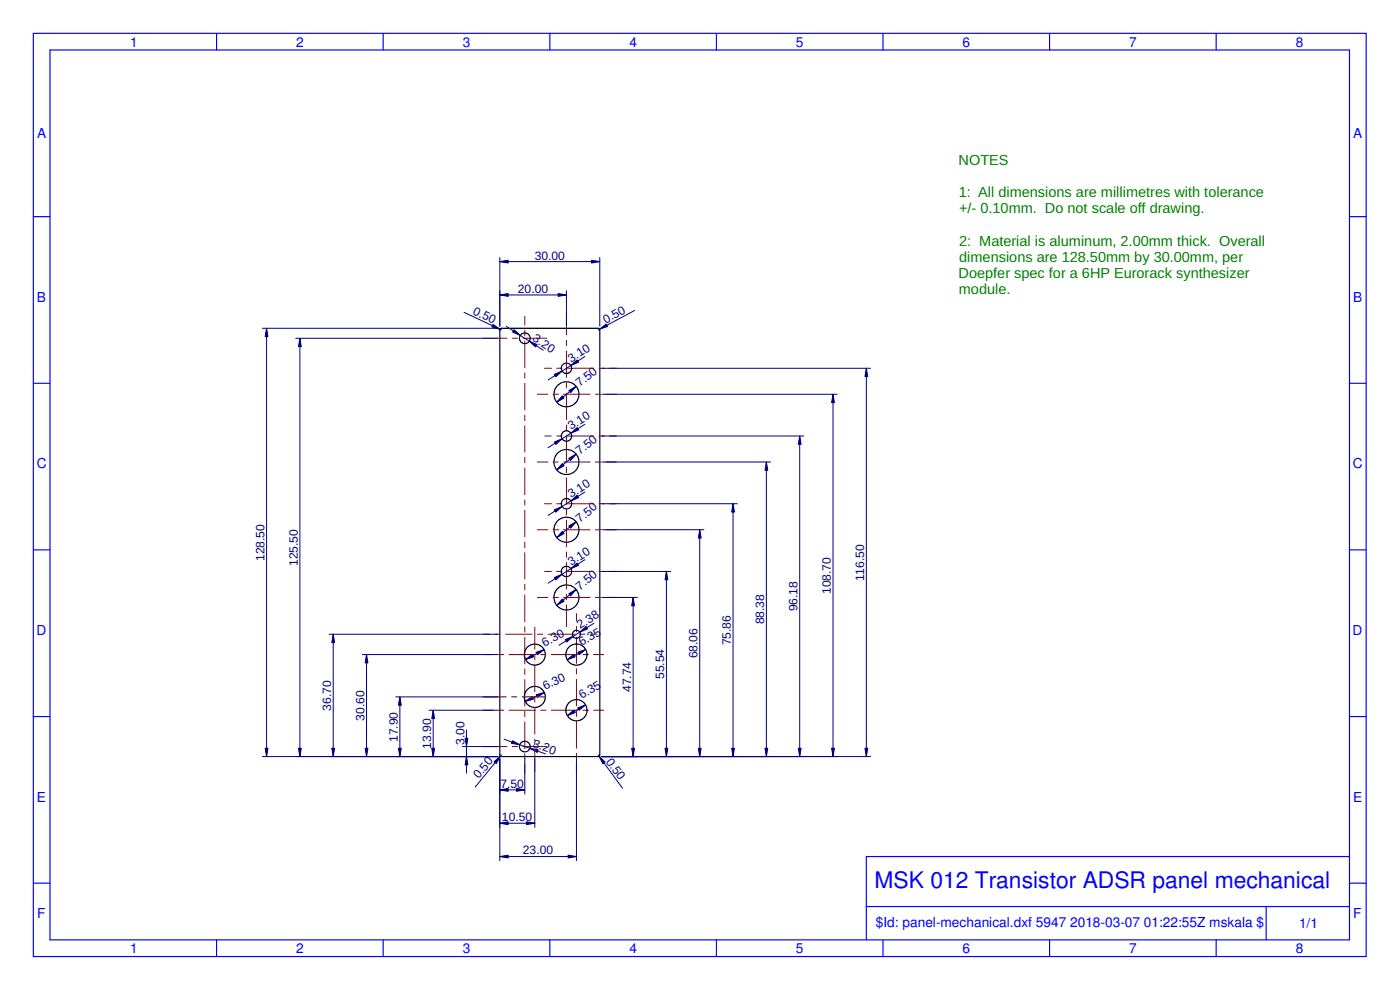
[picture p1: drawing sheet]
<svg xmlns="http://www.w3.org/2000/svg" width="420mm" height="297mm" viewBox="0 0 420 297" stroke-linecap="round" stroke-linejoin="round" font-family="sans-serif">
<g fill="none" stroke="#00f" stroke-width=".35">
<path d="M10 10h400v277h-400zM15 15h390v267h-390zM65 10v5M115 10v5M165 10v5M215 10v5M265 10v5M315 10v5M365 10v5M10 65h5M405 65h5M10 115h5"/>
<path d="M405 115h5M10 165h5M405 165h5M10 215h5M405 215h5M405 257h-145v25M10 265h5M260 272h145M380 272v10M405 265h5M65 282v5M115 282v5"/>
<path d="M165 282v5M215 282v5M265 282v5M315 282v5M365 282v5"/>
</g>
<g fill="none" stroke="#000" stroke-width=".35">
<path d="M150.2 98.6l29.3-.1 .5 .4v127.6l-.4 .5h-29.1l-.5-.4v-127.6z"/>
<circle cx="157.5" cy="101.5" r="1.6"/>
<circle cx="170" cy="118.3" r="3.7"/>
<circle cx="170" cy="138.6" r="3.7"/>
<circle cx="170" cy="158.9" r="3.7"/>
<circle cx="170" cy="179.3" r="3.7"/>
<circle cx="160.5" cy="196.4" r="3.1"/>
<circle cx="160.5" cy="209.1" r="3.1"/>
<circle cx="157.5" cy="224" r="1.6"/>
</g>
<g fill="none" stroke="#800000" stroke-width=".3">
<path d="M157.5 94.9v2.7M157.5 99.2v1.5M145 101.5h7.2M153.8 101.5h1.5M156.9 101.5h7.2M157.5 102.3v8M157.5 111.9v1.5M157.5 115v8M157.5 124.6v1.5M157.5 127.7v8M157.5 137.3v1.5M157.5 140.4v8"/>
<path d="M157.5 150v1.5M157.5 153.1v8M157.5 162.7v1.5M157.5 165.8v8M157.5 175.4v1.5M157.5 178.5v8M157.5 188.1v1.5M157.5 191.2v8M157.5 200.8v1.5M157.5 203.9v8M157.5 213.5v1.5M157.5 216.6v8"/>
<path d="M145 224h7.2M153.8 224h1.5M156.9 224h7.2M157.5 226.2v1.5M157.5 229.3v2.7"/>
</g>
<path d="M150 77.3v20.6M150 78.5h30M180 77.3v20.6" fill="none" stroke="#000080" stroke-width=".3"/>
<path d="M150 78.5l2.5-.4v.8z" fill="#000080"/>
<path d="M150 78.5l2.5-.4v.8z" fill="#000080" stroke="#000080" stroke-width=".3"/>
<path d="M177.5 78.1l2.5 .4-2.5 .4z" fill="#000080"/>
<path d="M177.5 78.1l2.5 .4-2.5 .4z" fill="#000080" stroke="#000080" stroke-width=".3"/>
<path d="M150 227.6v10.7M150 237h7.5M157.5 227.6v10.7" fill="none" stroke="#000080" stroke-width=".3"/>
<path d="M155 236.6l2.5 .4-2.5 .4z" fill="#000080"/>
<path d="M155 236.6l2.5 .4-2.5 .4z" fill="#000080" stroke="#000080" stroke-width=".3"/>
<path d="M150 237l2.5-.4v.8z" fill="#000080"/>
<path d="M150 237l2.5-.4v.8z" fill="#000080" stroke="#000080" stroke-width=".3"/>
<path d="M78.7 98.5h70.7M80 98.5v128.5M78.7 227h70.7" fill="none" stroke="#000080" stroke-width=".3"/>
<path d="M79.6 224.5h.8l-.4 2.5z" fill="#000080"/>
<path d="M79.6 224.5h.8l-.4 2.5z" fill="#000080" stroke="#000080" stroke-width=".3"/>
<path d="M80 98.5l.4 2.5h-.8z" fill="#000080"/>
<path d="M80 98.5l.4 2.5h-.8z" fill="#000080" stroke="#000080" stroke-width=".3"/>
<path d="M139.3 93.7l11.2 5.3" fill="none" stroke="#000080" stroke-width=".3"/>
<path d="M148 97.3l2 1.5-2.4-.7z" fill="#000080"/>
<path d="M148 97.3l2 1.5-2.4-.7z" fill="#000080" stroke="#000080" stroke-width=".3"/>
<path d="M190.5 93.2l-11 5.8" fill="none" stroke="#000080" stroke-width=".3"/>
<path d="M179.9 98.8l2.1-1.6 .3 .8z" fill="#000080"/>
<path d="M179.9 98.8l2.1-1.6 .3 .8z" fill="#000080" stroke="#000080" stroke-width=".3"/>
<path d="M150.5 226.5l-7.9 9.6" fill="none" stroke="#000080" stroke-width=".3"/>
<path d="M148.3 228.6l1.9-1.7-1.3 2.2z" fill="#000080"/>
<path d="M148.3 228.6l1.9-1.7-1.3 2.2z" fill="#000080" stroke="#000080" stroke-width=".3"/>
<path d="M179.5 226.5l7.3 10" fill="none" stroke="#000080" stroke-width=".3"/>
<path d="M179.8 226.9l1.8 1.8-.7 .5z" fill="#000080"/>
<path d="M179.8 226.9l1.8 1.8-.7 .5z" fill="#000080" stroke="#000080" stroke-width=".3"/>
<path d="M152 97.9l11 7.2" fill="none" stroke="#000080" stroke-width=".3"/>
<path d="M154.3 98.9l1.9 1.7-2.4-1z" fill="#000080"/>
<path d="M154.3 98.9l1.9 1.7-2.4-1z" fill="#000080" stroke="#000080" stroke-width=".3"/>
<path d="M158.8 102.4l2.4 1-.5 .7z" fill="#000080"/>
<path d="M158.8 102.4l2.4 1-.5 .7z" fill="#000080" stroke="#000080" stroke-width=".3"/>
<path d="M163.3 194.9l-5.6 3" fill="none" stroke="#000080" stroke-width=".3"/>
<path d="M157.7 197.9l2-1.6 .4 .8z" fill="#000080"/>
<path d="M157.7 197.9l2-1.6 .4 .8z" fill="#000080" stroke="#000080" stroke-width=".3"/>
<path d="M160.9 195.7l2.4-.8-2 1.6z" fill="#000080"/>
<path d="M160.9 195.7l2.4-.8-2 1.6z" fill="#000080" stroke="#000080" stroke-width=".3"/>
<path d="M163.4 207.8l-5.8 2.6" fill="none" stroke="#000080" stroke-width=".3"/>
<path d="M157.6 210.4l2.1-1.4 .4 .8z" fill="#000080"/>
<path d="M157.6 210.4l2.1-1.4 .4 .8z" fill="#000080" stroke="#000080" stroke-width=".3"/>
<path d="M160.9 208.4l2.5-.6-2.1 1.4z" fill="#000080"/>
<path d="M160.9 208.4l2.5-.6-2.1 1.4z" fill="#000080" stroke="#000080" stroke-width=".3"/>
<path d="M151.3 221.8l12.4 4.4" fill="none" stroke="#000080" stroke-width=".3"/>
<path d="M153.8 222.2l2.2 1.3-2.5-.5z" fill="#000080"/>
<path d="M153.8 222.2l2.2 1.3-2.5-.5z" fill="#000080" stroke="#000080" stroke-width=".3"/>
<path d="M159 224.5l2.5 .5-.3 .8z" fill="#000080"/>
<path d="M159 224.5l2.5 .5-.3 .8z" fill="#000080" stroke="#000080" stroke-width=".3"/>
<g fill="none" stroke="#800000" stroke-width=".3">
<path d="M170 94v6.5M161.2 118.3h3.2M166 118.3h1.6M169.2 118.3h7.9M170 102.1v1.6M170 105.3v7.9M170 114.8v1.6M170 118v7.9M178.7 118.3h1.6M181.9 118.3h3.1M161.2 138.6h3.2M166 138.6h1.6"/>
<path d="M169.2 138.6h7.9M170 127.5v1.6M170 130.7v7.9M178.7 138.6h1.6M181.9 138.6h3.1M161.2 158.9h3.2M166 158.9h1.6M169.2 158.9h7.9M170 140.2v1.6M170 143.4v7.9M170 152.9v1.6M170 156.1v7.9"/>
<path d="M178.7 158.9h1.6M181.9 158.9h3.1M161.2 179.3h3.2M166 179.3h1.6M169.2 179.3h7.9M170 165.6v1.6M170 168.8v7.9M170 178.3v1.6M178.7 179.3h1.6M181.9 179.3h3.1M145 196.4h3M149.6 196.4h1.6"/>
<path d="M152.8 196.4h7.9M160.5 188.3v6.5M160.5 196.4v1.6M160.5 199.6v7.9M162.3 196.4h1.6M165.5 196.4h7.9M170 181.5v6.5M175 196.4h1.6M178.2 196.4h3M145 209.1h6.9M153.5 209.1h1.6M156.7 209.1h6.9"/>
<path d="M160.5 209.1v1.6M160.5 212.3v7.9M160.5 221.8v1.6M160.5 225v6.5"/>
</g>
<path d="M172.9 115.9l-5.8 4.8" fill="none" stroke="#000080" stroke-width=".3"/>
<path d="M168.8 118.8l.5 .6-2.2 1.3z" fill="#000080"/>
<path d="M168.8 118.8l.5 .6-2.2 1.3z" fill="#000080" stroke="#000080" stroke-width=".3"/>
<path d="M170.7 117.2l2.2-1.3-1.7 1.9z" fill="#000080"/>
<path d="M170.7 117.2l2.2-1.3-1.7 1.9z" fill="#000080" stroke="#000080" stroke-width=".3"/>
<path d="M172.9 136.3l-5.8 4.7" fill="none" stroke="#000080" stroke-width=".3"/>
<path d="M168.8 139.1l.5 .6-2.2 1.3z" fill="#000080"/>
<path d="M168.8 139.1l.5 .6-2.2 1.3z" fill="#000080" stroke="#000080" stroke-width=".3"/>
<path d="M170.7 137.5l2.2-1.2-1.7 1.9z" fill="#000080"/>
<path d="M170.7 137.5l2.2-1.2-1.7 1.9z" fill="#000080" stroke="#000080" stroke-width=".3"/>
<path d="M172.9 156.6l-5.8 4.7" fill="none" stroke="#000080" stroke-width=".3"/>
<path d="M168.8 159.4l.5 .7-2.2 1.2z" fill="#000080"/>
<path d="M168.8 159.4l.5 .7-2.2 1.2z" fill="#000080" stroke="#000080" stroke-width=".3"/>
<path d="M170.7 157.8l2.2-1.2-1.7 1.9z" fill="#000080"/>
<path d="M170.7 157.8l2.2-1.2-1.7 1.9z" fill="#000080" stroke="#000080" stroke-width=".3"/>
<path d="M172.9 176.9l-5.8 4.7" fill="none" stroke="#000080" stroke-width=".3"/>
<path d="M168.8 179.7l.5 .7-2.2 1.2z" fill="#000080"/>
<path d="M168.8 179.7l.5 .7-2.2 1.2z" fill="#000080" stroke="#000080" stroke-width=".3"/>
<path d="M170.7 178.1l2.2-1.2-1.7 1.9z" fill="#000080"/>
<path d="M170.7 178.1l2.2-1.2-1.7 1.9z" fill="#000080" stroke="#000080" stroke-width=".3"/>
<g fill="none" stroke="#800000" stroke-width=".3">
<path d="M163.4 110.5h2.1M167.1 110.5h1.6M170.3 110.5h7.9M179.8 110.5h1.6M183 110.5h2M163.4 130.8h2.1M167.1 130.8h1.6M170.3 130.8h7.9M179.8 130.8h1.6M183 130.8h2M163.4 151.1h2.1M167.1 151.1h1.6"/>
<path d="M170.3 151.1h7.9M179.8 151.1h1.6M183 151.1h2M163.4 171.5h2.1M167.1 171.5h1.6M170.3 171.5h7.9M179.8 171.5h1.6M183 171.5h2"/>
</g>
<g fill="none" stroke="#000" stroke-width=".35">
<circle cx="170" cy="110.5" r="1.55"/>
<circle cx="170" cy="130.8" r="1.55"/>
<circle cx="170" cy="151.1" r="1.55"/>
<circle cx="170" cy="171.5" r="1.55"/>
</g>
<path d="M175.5 107l-11 7" fill="none" stroke="#000080" stroke-width=".3"/>
<path d="M166.4 112.3l2.3-1-1.9 1.7z" fill="#000080"/>
<path d="M166.4 112.3l2.3-1-1.9 1.7z" fill="#000080" stroke="#000080" stroke-width=".3"/>
<path d="M171.3 109.7l1.9-1.7 .4 .7z" fill="#000080"/>
<path d="M171.3 109.7l1.9-1.7 .4 .7z" fill="#000080" stroke="#000080" stroke-width=".3"/>
<path d="M175.5 127.3l-11 7" fill="none" stroke="#000080" stroke-width=".3"/>
<path d="M166.4 132.6l2.3-.9-1.9 1.6z" fill="#000080"/>
<path d="M166.4 132.6l2.3-.9-1.9 1.6z" fill="#000080" stroke="#000080" stroke-width=".3"/>
<path d="M171.3 130l1.9-1.7 .4 .7z" fill="#000080"/>
<path d="M171.3 130l1.9-1.7 .4 .7z" fill="#000080" stroke="#000080" stroke-width=".3"/>
<path d="M175.5 147.6l-11 7.1" fill="none" stroke="#000080" stroke-width=".3"/>
<path d="M166.4 153l2.3-1-1.9 1.7z" fill="#000080"/>
<path d="M166.4 153l2.3-1-1.9 1.7z" fill="#000080" stroke="#000080" stroke-width=".3"/>
<path d="M171.3 150.3l1.9-1.7 .4 .7z" fill="#000080"/>
<path d="M171.3 150.3l1.9-1.7 .4 .7z" fill="#000080" stroke="#000080" stroke-width=".3"/>
<path d="M175.5 167.9l-11 7.1" fill="none" stroke="#000080" stroke-width=".3"/>
<path d="M166.4 173.3l2.3-1-1.9 1.7z" fill="#000080"/>
<path d="M166.4 173.3l2.3-1-1.9 1.7z" fill="#000080" stroke="#000080" stroke-width=".3"/>
<path d="M171.3 170.6l1.9-1.7 .4 .7z" fill="#000080"/>
<path d="M171.3 170.6l1.9-1.7 .4 .7z" fill="#000080" stroke="#000080" stroke-width=".3"/>
<g fill="none" stroke="#800000" stroke-width=".3">
<path d="M145 190.3h2M148.6 190.3h1.6M151.8 190.3h7.9M161.3 190.3h1.6M164.5 190.3h7.9M173 184.1v2.3M173 188v1.5M173 191.1v8M174 190.3h1.6M177.2 190.3h2M145 213.1h3M149.6 213.1h1.6"/>
<path d="M152.8 213.1h7.9M162.3 213.1h1.6M165.5 213.1h7.9M173 200.7v1.5M173 203.8v8M173 213.4v1.5M173 216.5v8M175 213.1h1.6M178.2 213.1h3M173 226.1v1.5M173 229.2v2.3"/>
</g>
<g fill="none" stroke="#000" stroke-width=".35">
<circle cx="173" cy="190.3" r="1.19"/>
<circle cx="173" cy="196.4" r="3.2"/>
<circle cx="173" cy="213.1" r="3.2"/>
</g>
<path d="M140 219v13M138.7 227h10.7M138.7 224h10.7" fill="none" stroke="#000080" stroke-width=".3"/>
<path d="M140 227l.4 2.5h-.8z" fill="#000080"/>
<path d="M140 227l.4 2.5h-.8z" fill="#000080" stroke="#000080" stroke-width=".3"/>
<path d="M139.6 221.5h.8l-.4 2.5z" fill="#000080"/>
<path d="M139.6 221.5h.8l-.4 2.5z" fill="#000080" stroke="#000080" stroke-width=".3"/>
<path d="M128.7 213.1h20.7M130 213.1v13.9M128.7 227h20.7" fill="none" stroke="#000080" stroke-width=".3"/>
<path d="M129.6 224.5h.8l-.4 2.5z" fill="#000080"/>
<path d="M129.6 224.5h.8l-.4 2.5z" fill="#000080" stroke="#000080" stroke-width=".3"/>
<path d="M130 213.1l.4 2.5h-.8z" fill="#000080"/>
<path d="M130 213.1l.4 2.5h-.8z" fill="#000080" stroke="#000080" stroke-width=".3"/>
<path d="M118.7 209.1h30.7M120 209.1v17.9M118.7 227h30.7" fill="none" stroke="#000080" stroke-width=".3"/>
<path d="M119.6 224.5h.8l-.4 2.5z" fill="#000080"/>
<path d="M119.6 224.5h.8l-.4 2.5z" fill="#000080" stroke="#000080" stroke-width=".3"/>
<path d="M120 209.1l.4 2.5h-.8z" fill="#000080"/>
<path d="M120 209.1l.4 2.5h-.8z" fill="#000080" stroke="#000080" stroke-width=".3"/>
<path d="M108.7 196.4h40.7M110 196.4v30.6M108.7 227h40.7" fill="none" stroke="#000080" stroke-width=".3"/>
<path d="M109.6 224.5h.8l-.4 2.5z" fill="#000080"/>
<path d="M109.6 224.5h.8l-.4 2.5z" fill="#000080" stroke="#000080" stroke-width=".3"/>
<path d="M110 196.4l.4 2.5h-.8z" fill="#000080"/>
<path d="M110 196.4l.4 2.5h-.8z" fill="#000080" stroke="#000080" stroke-width=".3"/>
<path d="M98.7 190.3h50.7M100 190.3v36.7M98.7 227h50.7" fill="none" stroke="#000080" stroke-width=".3"/>
<path d="M99.6 224.5h.8l-.4 2.5z" fill="#000080"/>
<path d="M99.6 224.5h.8l-.4 2.5z" fill="#000080" stroke="#000080" stroke-width=".3"/>
<path d="M100 190.3l.4 2.5h-.8z" fill="#000080"/>
<path d="M100 190.3l.4 2.5h-.8z" fill="#000080" stroke="#000080" stroke-width=".3"/>
<path d="M88.7 101.5h60.7M90 101.5v125.5M88.7 227h60.7" fill="none" stroke="#000080" stroke-width=".3"/>
<path d="M89.6 224.5h.8l-.4 2.5z" fill="#000080"/>
<path d="M89.6 224.5h.8l-.4 2.5z" fill="#000080" stroke="#000080" stroke-width=".3"/>
<path d="M90 101.5l.4 2.5h-.8z" fill="#000080"/>
<path d="M90 101.5l.4 2.5h-.8z" fill="#000080" stroke="#000080" stroke-width=".3"/>
<path d="M150 87.3v10.6M150 88.5h20M170 87.3v10.6" fill="none" stroke="#000080" stroke-width=".3"/>
<path d="M150 88.5l2.5-.4v.8z" fill="#000080"/>
<path d="M150 88.5l2.5-.4v.8z" fill="#000080" stroke="#000080" stroke-width=".3"/>
<path d="M167.5 88.1l2.5 .4-2.5 .4z" fill="#000080"/>
<path d="M167.5 88.1l2.5 .4-2.5 .4z" fill="#000080" stroke="#000080" stroke-width=".3"/>
<path d="M150 227.6v20.7M160.5 227.6v20.7M150 247h10.5" fill="none" stroke="#000080" stroke-width=".3"/>
<path d="M150 247l2.5-.4v.8z" fill="#000080"/>
<path d="M150 247l2.5-.4v.8z" fill="#000080" stroke="#000080" stroke-width=".3"/>
<path d="M158 246.6l2.5 .4-2.5 .4z" fill="#000080"/>
<path d="M158 246.6l2.5 .4-2.5 .4z" fill="#000080" stroke="#000080" stroke-width=".3"/>
<path d="M150 227.6v30.7M173 227.6v30.7M150 257h23" fill="none" stroke="#000080" stroke-width=".3"/>
<path d="M150 257l2.5-.4v.8z" fill="#000080"/>
<path d="M150 257l2.5-.4v.8z" fill="#000080" stroke="#000080" stroke-width=".3"/>
<path d="M170.5 256.6l2.5 .4-2.5 .4z" fill="#000080"/>
<path d="M170.5 256.6l2.5 .4-2.5 .4z" fill="#000080" stroke="#000080" stroke-width=".3"/>
<path d="M180.6 179.3h10.6M190 179.3v47.7M180.6 227h10.6" fill="none" stroke="#000080" stroke-width=".3"/>
<path d="M190 179.3l.4 2.5h-.8z" fill="#000080"/>
<path d="M190 179.3l.4 2.5h-.8z" fill="#000080" stroke="#000080" stroke-width=".3"/>
<path d="M189.6 224.5h.8l-.4 2.5z" fill="#000080"/>
<path d="M189.6 224.5h.8l-.4 2.5z" fill="#000080" stroke="#000080" stroke-width=".3"/>
<path d="M180.6 171.5h20.6M200 171.5v55.5M180.6 227h20.6" fill="none" stroke="#000080" stroke-width=".3"/>
<path d="M200 171.5l.4 2.5h-.8z" fill="#000080"/>
<path d="M200 171.5l.4 2.5h-.8z" fill="#000080" stroke="#000080" stroke-width=".3"/>
<path d="M199.6 224.5h.8l-.4 2.5z" fill="#000080"/>
<path d="M199.6 224.5h.8l-.4 2.5z" fill="#000080" stroke="#000080" stroke-width=".3"/>
<path d="M180.6 158.9h30.6M210 158.9v68.1M180.6 227h30.6" fill="none" stroke="#000080" stroke-width=".3"/>
<path d="M210 158.9l.4 2.5h-.8z" fill="#000080"/>
<path d="M210 158.9l.4 2.5h-.8z" fill="#000080" stroke="#000080" stroke-width=".3"/>
<path d="M209.6 224.5h.8l-.4 2.5z" fill="#000080"/>
<path d="M209.6 224.5h.8l-.4 2.5z" fill="#000080" stroke="#000080" stroke-width=".3"/>
<path d="M180.6 151.1h40.6M220 151.1v75.9M180.6 227h40.6" fill="none" stroke="#000080" stroke-width=".3"/>
<path d="M220 151.1l.4 2.5h-.8z" fill="#000080"/>
<path d="M220 151.1l.4 2.5h-.8z" fill="#000080" stroke="#000080" stroke-width=".3"/>
<path d="M219.6 224.5h.8l-.4 2.5z" fill="#000080"/>
<path d="M219.6 224.5h.8l-.4 2.5z" fill="#000080" stroke="#000080" stroke-width=".3"/>
<path d="M180.6 138.6h50.6M230 138.6v88.4M180.6 227h50.6" fill="none" stroke="#000080" stroke-width=".3"/>
<path d="M230 138.6l.4 2.5h-.8z" fill="#000080"/>
<path d="M230 138.6l.4 2.5h-.8z" fill="#000080" stroke="#000080" stroke-width=".3"/>
<path d="M229.6 224.5h.8l-.4 2.5z" fill="#000080"/>
<path d="M229.6 224.5h.8l-.4 2.5z" fill="#000080" stroke="#000080" stroke-width=".3"/>
<path d="M180.6 130.8h60.6M240 130.8v96.2M180.6 227h60.6" fill="none" stroke="#000080" stroke-width=".3"/>
<path d="M240 130.8l.4 2.5h-.8z" fill="#000080"/>
<path d="M240 130.8l.4 2.5h-.8z" fill="#000080" stroke="#000080" stroke-width=".3"/>
<path d="M239.6 224.5h.8l-.4 2.5z" fill="#000080"/>
<path d="M239.6 224.5h.8l-.4 2.5z" fill="#000080" stroke="#000080" stroke-width=".3"/>
<path d="M180.6 118.3h70.6M250 118.3v108.7M180.6 227h70.6" fill="none" stroke="#000080" stroke-width=".3"/>
<path d="M250 118.3l.4 2.5h-.8z" fill="#000080"/>
<path d="M250 118.3l.4 2.5h-.8z" fill="#000080" stroke="#000080" stroke-width=".3"/>
<path d="M249.6 224.5h.8l-.4 2.5z" fill="#000080"/>
<path d="M249.6 224.5h.8l-.4 2.5z" fill="#000080" stroke="#000080" stroke-width=".3"/>
<path d="M180.6 110.5h80.6M260 110.5v116.5M180.6 227h80.6" fill="none" stroke="#000080" stroke-width=".3"/>
<path d="M260 110.5l.4 2.5h-.8z" fill="#000080"/>
<path d="M260 110.5l.4 2.5h-.8z" fill="#000080" stroke="#000080" stroke-width=".3"/>
<path d="M259.6 224.5h.8l-.4 2.5z" fill="#000080"/>
<path d="M259.6 224.5h.8l-.4 2.5z" fill="#000080" stroke="#000080" stroke-width=".3"/>
<path d="M178.2 187l-10.4 6.6" fill="none" stroke="#000080" stroke-width=".3"/>
<path d="M169.7 191.9l2.3-1-1.9 1.7z" fill="#000080"/>
<path d="M169.7 191.9l2.3-1-1.9 1.7z" fill="#000080" stroke="#000080" stroke-width=".3"/>
<path d="M174 189.7l1.9-1.7 .4 .7z" fill="#000080"/>
<path d="M174 189.7l1.9-1.7 .4 .7z" fill="#000080" stroke="#000080" stroke-width=".3"/>
<path d="M175.8 194.9l-5.6 3" fill="none" stroke="#000080" stroke-width=".3"/>
<path d="M170.2 197.9l2-1.5 .4 .7z" fill="#000080"/>
<path d="M170.2 197.9l2-1.5 .4 .7z" fill="#000080" stroke="#000080" stroke-width=".3"/>
<path d="M173.4 195.7l2.4-.8-2 1.5z" fill="#000080"/>
<path d="M173.4 195.7l2.4-.8-2 1.5z" fill="#000080" stroke="#000080" stroke-width=".3"/>
<path d="M175.7 211.5l-5.4 3.2" fill="none" stroke="#000080" stroke-width=".3"/>
<path d="M170.3 214.7l1.9-1.6 .4 .7z" fill="#000080"/>
<path d="M170.3 214.7l1.9-1.6 .4 .7z" fill="#000080" stroke="#000080" stroke-width=".3"/>
<path d="M173.4 212.4l2.3-.9-1.9 1.6z" fill="#000080"/>
<path d="M173.4 212.4l2.3-.9-1.9 1.6z" fill="#000080" stroke="#000080" stroke-width=".3"/>
<text font-size="6.9" fill="#00f" x="262.5" y="266.3">MSK 012 Transistor ADSR panel mechanical</text>
<g font-size="4.4" fill="#008000">
<text x="287.7" y="49.4">NOTES</text>
<text x="287.7" y="59.1">1: All dimensions are millimetres with tolerance</text>
<text x="287.8" y="64">+/- 0.10mm. Do not scale off drawing.</text>
<text x="287.8" y="73.7">2: Material is aluminum, 2.00mm thick. Overall</text>
<text x="287.7" y="83.5">Doepfer spec for a 6HP Eurorack synthesizer</text>
<text x="287.9" y="78.6">dimensions are 128.50mm by 30.00mm, per</text>
<text x="287.8" y="88.3">module.</text>
</g>
<g font-size="4.1" fill="#00f">
<text x="39.1" y="14">1</text>
<text x="88.9" y="14">2</text>
<text x="138.9" y="14">3</text>
<text x="188.9" y="14">4</text>
<text x="238.9" y="14">5</text>
<text x="288.9" y="14">6</text>
<text x="338.8" y="14">7</text>
<text x="388.9" y="14">8</text>
<text x="11.1" y="41.5">A</text>
<text x="406.1" y="41.5">A</text>
<text x="11.1" y="90.5">B</text>
<text x="406.1" y="90.5">B</text>
<text x="11" y="140.5">C</text>
<text x="406" y="140.5">C</text>
<text x="10.9" y="190.5">D</text>
<text x="405.9" y="190.5">D</text>
<text x="11.1" y="240.5">E</text>
<text x="406.1" y="240.5">E</text>
<text x="11.1" y="275.5">F</text>
<text x="406.1" y="275.5">F</text>
<text x="262.9" y="278.1">$Id: panel-mechanical.dxf 5947</text>
<text x="321.2" y="278.1">2018-03-07</text>
<text x="343.3" y="278.1">01:22:55Z mskala $</text>
<text x="389.9" y="278.5">1/1</text>
<text x="39.1" y="286">1</text>
<text x="88.9" y="286">2</text>
<text x="138.9" y="286">3</text>
<text x="188.9" y="286">4</text>
<text x="238.9" y="286">5</text>
<text x="288.9" y="286">6</text>
<text x="338.8" y="286">7</text>
<text x="388.9" y="286">8</text>
</g>
<g font-size="3.6" fill="#000080">
<text x="160.5" y="77.9">30.00</text>
<text x="155.4" y="87.9">20.00</text>
<text x="141.7" y="94.2" transform="rotate(25 141.7 94.2)">0.50</text>
<text x="181.8" y="97.1" transform="rotate(-28 181.8 97.1)">0.50</text>
<text x="159.6" y="102.1" transform="rotate(33 159.6 102.1)">3.20</text>
<text x="171.4" y="108.8" transform="rotate(-33 171.4 108.8)">3.10</text>
<text x="174" y="116.3" transform="rotate(-39 174 116.3)">7.50</text>
<text x="171.4" y="129.2" transform="rotate(-33 171.4 129.2)">3.10</text>
<text x="174" y="136.6" transform="rotate(-39 174 136.6)">7.50</text>
<text x="171.4" y="149.5" transform="rotate(-33 171.4 149.5)">3.10</text>
<text x="174" y="156.9" transform="rotate(-39 174 156.9)">7.50</text>
<text x="79.4" y="168.4" transform="rotate(-90 79.4 168.4)">128.50</text>
<text x="89.4" y="169.9" transform="rotate(-90 89.4 169.9)">125.50</text>
<text x="171.4" y="169.8" transform="rotate(-33 171.4 169.8)">3.10</text>
<text x="174" y="177.2" transform="rotate(-39 174 177.2)">7.50</text>
<text x="249.4" y="178.3" transform="rotate(-90 249.4 178.3)">108.70</text>
<text x="259.4" y="174.2" transform="rotate(-90 259.4 174.2)">116.50</text>
<text x="239.4" y="183.5" transform="rotate(-90 239.4 183.5)">96.18</text>
<text x="174.1" y="188.9" transform="rotate(-32 174.1 188.9)">2.38</text>
<text x="229.4" y="187.3" transform="rotate(-90 229.4 187.3)">88.38</text>
<text x="163.5" y="194.1" transform="rotate(-28 163.5 194.1)">6.30</text>
<text x="174.5" y="193.8" transform="rotate(-29 174.5 193.8)">6.35</text>
<text x="209.4" y="197.5" transform="rotate(-90 209.4 197.5)">68.06</text>
<text x="219.4" y="193.6" transform="rotate(-90 219.4 193.6)">75.86</text>
<text x="199.4" y="203.8" transform="rotate(-90 199.4 203.8)">55.54</text>
<text x="163.6" y="207" transform="rotate(-25 163.6 207)">6.30</text>
<text x="174.6" y="209.9" transform="rotate(-30 174.6 209.9)">6.35</text>
<text x="189.4" y="207.7" transform="rotate(-90 189.4 207.7)">47.74</text>
<text x="99.4" y="213.2" transform="rotate(-90 99.4 213.2)">36.70</text>
<text x="109.4" y="216.2" transform="rotate(-90 109.4 216.2)">30.60</text>
<text x="119.4" y="222.7" transform="rotate(-90 119.4 222.7)">17.90</text>
<text x="129.4" y="224.7" transform="rotate(-90 129.4 224.7)">13.90</text>
<text x="139.4" y="223.4" transform="rotate(-90 139.4 223.4)">3.00</text>
<text x="159.7" y="224.1" transform="rotate(19 159.7 224.1)">3.20</text>
<text x="143.7" y="233.8" transform="rotate(-51 143.7 233.8)">0.50</text>
<text x="181.7" y="228.5" transform="rotate(54 181.7 228.5)">0.50</text>
<text x="150.2" y="236.4">7.50</text>
<text x="150.6" y="246.4">10.50</text>
<text x="156.9" y="256.4">23.00</text>
</g>
</svg>
